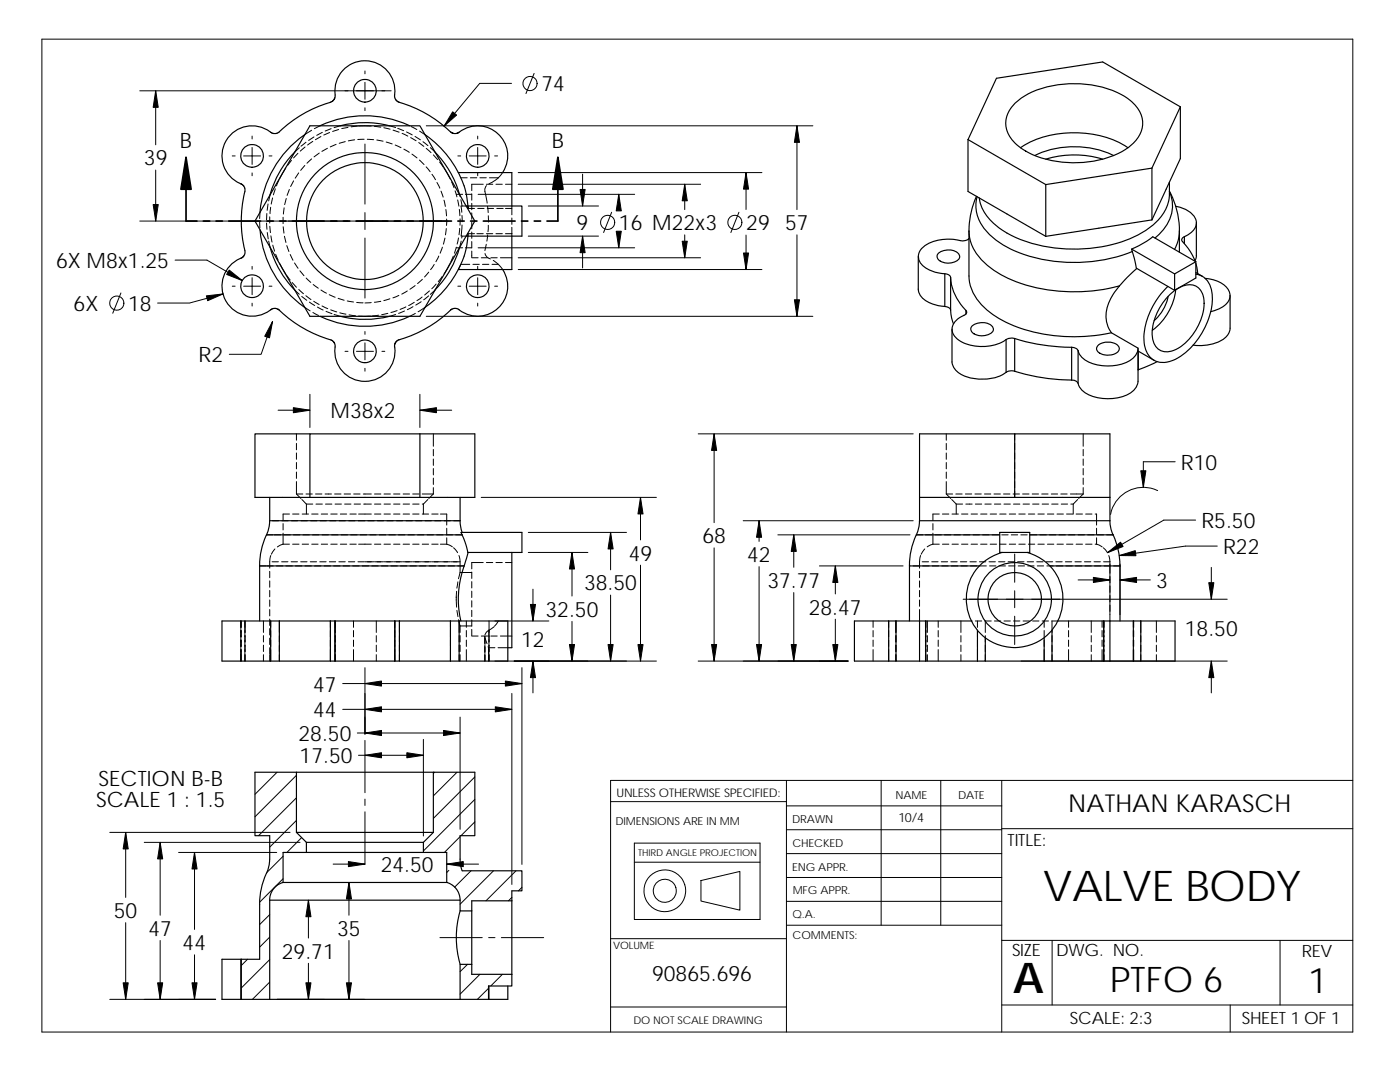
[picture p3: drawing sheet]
<svg xmlns="http://www.w3.org/2000/svg" width="279mm" height="216mm" viewBox="0 0 279 216" stroke-linecap="round" stroke-linejoin="round" font-family="sans-serif">
<g fill="none" stroke="#000" stroke-width=".2">
<path d="M8.4 7.8h261.6v198.1h-261.6zM27.9 18.1h50.2M31.1 18.1v10.8M72.8 14.2v.5M72.8 16.4v3.4M102.1 16.6h-6.4l-7.1 8.6M106.6 14.6l-1.6 4.1M31.1 33.9v10.2M46.4 31.1h.5M48.6 31.1h3.4M50.3 27.2v.5M50.3 29.4v3.4"/>
<path d="M50.3 34.5v.6M53.7 31.1h.6M53.9 38.9l-.3 1.2M54.4 39.5l-.3 1.2M54.9 37.7l-.4 1.2M55.7 35.9l-.5 1.2M57 33.5l-1.2 2.2M57.1 39.6l-.3 1.2M57.7 37.8l-.4 1.2M58.2 32l-.8 1M58.6 36.1l-.6 1.1M59.5 30.6l-.9 .9"/>
<path d="M59.6 34.5l-.7 1.1M59.7 29.5l-.9 .9M60.8 33l-.8 1M60.9 29.3l-1 .9M61.1 28.4l-1 .8M62.2 31.7l-.9 .9M62.2 26l-1.4 .9M62.4 28.2l-1 .7M62.7 27.3l-1.1 .7M63.7 30.5l-1 .8M63.9 25.1l-1.2 .6M64.1 27.2l-1.2 .7"/>
<path d="M64.3 26.4l-1.1 .6M65.3 29.6l-1.1 .6M65.8 26.4l-1.2 .5M66.1 25.7l-1.2 .4M67.1 28.8l-1.2 .5M67.6 25.8l-1.2 .4M67.9 25.1l-1.2 .4M68.9 28.3l-1.2 .3M69.4 25.4l-1.2 .3M70.8 27.9l-1.3 .2M71.3 25.2l-1.2 .1M71.6 25.1h2.5"/>
<path d="M72.7 27.8h-1.3M72.8 21.5v.6M72.8 28.7v12M73.3 27.8l1.3 .1M74.7 25.2l1.3 .2M75.2 27.9l1.3 .3M76.6 25.5l1.3 .3M77.1 28.3l1.2 .4M77.7 25.1l1.3 .4M78.4 26l1.3 .4M78.9 28.9l1.1 .6M79.4 25.6l1.2 .5"/>
<path d="M80.2 26.6l1.2 .6M80.6 29.8l1.1 .6M81.1 26.3l1.2 .6M82 27.5l1 .6M82.1 25.3l1.1 .5M82.2 30.8l1 .7M82.8 27.2l1.1 .7M83.6 28.4l1 .8M83.7 31.9l.9 .9M83.7 26.2l1.1 .7M84.4 28.3l1 .8M85 33.3l.9 1"/>
<path d="M85.1 29.6l.9 .9M85.1 25.1h77.1M85.9 29.5l.9 .9M86.2 34.8l.7 1.1M86.5 30.9l.8 1M87.2 36.4l.6 1.1M87.7 32.3l.8 1.1M88 38.1l.4 1.2M88.6 33.5l1.3 2.2M88.6 39.9l.3 1.3M90.1 36.3l.5 1.2M90.8 38.1l.4 1.2"/>
<path d="M91.1 38.8h1.2M91.3 39.9l.3 1.2M91.4 31.1h.5M91.7 38.9l.1 .3M92 39.9l.2 1.2M92 35.5h1.2M92.9 38.8h1.2M93.6 31.1h3.4M93.9 35.5h1.2M94.1 38.7v1.2M95.3 27.2v.5M95.3 29.4v3.4"/>
<path d="M95.3 34.5v.6M95.4 38.8h31.3M95.8 35.5h1.2M96.4 36.8h-2.3v1.2M97.1 36.8h1.2M97.1 37a1.6 1.6 0 0 0-.2 1.9l.3 1.6M97.7 35.5h1.8M98.7 31.1h.6M99 36.8h1.2M99.5 35.5l-1.9 1.2M100.3 34.5l-.8 1M100.9 36.8h1.3"/>
<path d="M103.4 36.8h36.4M103.4 34.4h48.7M116.3 34.8v6.3M123.5 38.8v3M136.7 36.8v5M148.9 34.4v7.4M159 25.1v16.7M24.1 58.5l-1.6 4M27.9 44.1h61.6M34.9 51.9h6.4l7 4.1M44.5 58.7l-6.7 1.8h-6.3M46.4 57.1h.5"/>
<path d="M48.6 57.1h3.4M50.3 53.1v.6M50.3 55.4v3.4M51.8 44.2l.1 1.3M51.9 42.4l-.1 1.2M53.2 44.5l.1 1.3M53.3 42.6l-.1 1.3M53.3 46.4l.2 1.3M53.5 40.7l-.2 1.3M53.6 48.1l.3 1.3M53.7 57.1h.6M53.8 43.3v1.2"/>
<path d="M53.8 45.1l.2 1.3M54 41.4l-.1 1.2M54.1 47.1l.2 1.2M54.4 48.9l.4 1.2M55 50.7l.5 1.2M55.8 52.5l1.2 2.2M56.5 43.3v1.3M56.5 45.3l.2 1.2M56.7 41.5l-.1 1.2M56.8 47.1l.3 1.3M57.2 54.9l.7 1M57.2 49l.5 1.2"/>
<path d="M57.9 50.8l.6 1.1M58.3 56.4l.9 .9M58.8 52.5l.7 1M58.8 57.9l.9 .8M59.6 57.8l1 .8M59.9 54l.8 1M60.2 59.1l1 .8M61 59l1.1 .8M61.1 55.5l.9 .8M62.5 56.8l1 .7M64.1 57.9l1.1 .6M65.7 58.8l1.2 .5"/>
<path d="M67.5 59.5l1.2 .4M72.8 42.4v3.4M72.8 47.5v12M77.8 59.6l-1.2 .4M79.6 58.9l-1.2 .5M81.3 58.1l-1.1 .6M82.8 57l-1 .7M84.2 59.3l-1 .7M84.3 55.7l-1 .9M85.6 59l-1 .8M85.6 54.3l-.9 1M85.7 58l-.9 .9"/>
<path d="M86.7 52.8l-.8 1M86.8 57.9l-.9 .8M87 56.7l-.8 .9M87.6 51.1l-.6 1.1M88.2 55.2l-.7 1M88.3 49.3l-.5 1.2M88.8 47.5l-.3 1.2M89 41.8l.1 1.3M89.1 45.6l-.2 1.3M89.1 43.7v1.3M89.9 52.5l-1.3 2.2M90.5 51.1l-.5 1.2"/>
<path d="M91.1 49.4h1.2M91.1 49.3l-.4 1.2M91.4 57.1h.5M91.5 47.5l-.3 1.2M91.7 41.8l.1 1.3M91.7 45.6l-.1 1.2M91.8 43.7v1.2M92 48.1l-.3 1.3M92.2 43v1.3M92.2 44.9l-.2 2.2h1M92.2 47.1l-.1 .4M93 41.1h-1l.2 1.3"/>
<path d="M93.4 41.1v.5v-.5M93.4 41.6h1.3M93.4 46.6h1.3M93.4 46.6v.5M93.6 57.1h3.4M93.7 52.7h-1.7l-.5 1M94.1 40.6v1.2M94.1 42.5v1.3M94.1 44.4v1.3M94.1 46.3v1.3M94.1 48.2v1.3l-1.2-.1M94.1 50.1v1.3"/>
<path d="M94.1 51.4h1.3M94.4 52.7h1.3M95.2 46.6h1.2M95.3 41.6h1.3M95.3 53.1v.6M95.3 55.4v3.4M95.4 49.4h31.3M96.1 51.4h1.2M96.3 52.7h1.3M96.8 50.6a1.41 1.41 0 0 0 1.1 1.1M97 48.7l-.2 1.3M97.1 46.6h1.2"/>
<path d="M97.2 41.6h1.3M97.3 41.2l.1 1.2M97.3 46.9l-.1 1.2M97.5 43.1v1.2M97.5 45l-.1 1.2M98 51.4h1.2M98.4 52l1.1 .7h-1.3M98.7 57.1h.6M99 46.6h1.2M99.1 41.6h1.3M99.5 52.8l.8 1M99.9 51.4h2.3"/>
<path d="M100.9 41.6h1.3v1.3M100.9 46.6h1.3M102.2 45.4v1.2M102.2 41.1v.5M102.2 43.5v1.3M102.2 46.6v.5M103.4 51.4h36.4M103.4 53.8h48.7M105.4 41.1h14M105.4 47.1h14M116.3 47.1v6.4M122.1 42.4l-1.6 4"/>
<path d="M123.5 46.9v2.5M136.7 46.9v4.5M147.5 42.4l-1.6 4M148.9 46.9v6.9M159 46.9v16.2M50.3 60.5v.6M54.4 64.1l-2.3 6.6h-6.3M60.8 61.4l1.1 .6M61.7 60.3l1.1 .7M61.8 78.7v6.6M62.4 62.4l1.2 .5M62.6 60.1l1.1 .7"/>
<path d="M63.4 61.3l1.1 .6M64.3 61l1.1 .6M65.1 62.1l1.2 .5M66 61.8l1.2 .4M66.7 62.7l1.2 .4M67.8 62.4l1.2 .3M68.9 70.1h.5M69.3 60l1.2 .3M69.7 62.8l1.2 .2M71.1 70.1h3.4M71.2 60.3l1.3 .1M72.8 66.1v.6"/>
<path d="M72.8 68.4v3.4M72.8 73.5v.6M74.1 63.1h-2.5M74.1 60.4l-1.3 .1M75.5 62.9l-1.2 .1M76 60.1l-1.3 .2M76.2 70.1h.6M77.4 62.5l-1.2 .3M79 62.7l-1.3 .4M79.2 62l-1.2 .4M80.7 62.1l-1.2 .4M81 61.2l-1.2 .5"/>
<path d="M82.4 61.2l-1.1 .6M82.7 60.3l-1.1 .7M82.9 62.5l-1.1 .6M83.8 78.7v6.6M84.1 60.2l-1.1 .7M84.8 61.4l-1.4 .8M85.1 63.1h77.1M95.3 60.5v.6M55.5 81.9h6.3M59.2 98.6h1.2M59.2 96.1v2.5M59.2 86.6v1.2"/>
<path d="M59.2 88.5v1.2M59.2 90.4v1.3M59.2 92.3v1.3M59.2 94.2v1.3M59.2 98.6l.8 .9M60.2 99.7l.9 .9M61.1 98.6h1.2M63 98.6h1.2M64.9 98.6h1.2M66.8 98.6h1.3M68.7 98.6h1.3M70.6 98.6h1.3"/>
<path d="M72.5 98.6h1.6M74.7 98.6h1.3M76.6 98.6h1.3M78.5 98.6h1.3M80.5 98.6h1.2M82.4 98.6h1.2M83.8 81.9h6.3M84.3 98.6h2.2M85.4 99.7l-.9 .9M86.5 98.6l-.9 .9M86.5 86.6v2.4M86.5 89.7v1.3"/>
<path d="M86.5 91.6v1.3M86.5 93.5v1.3M86.5 95.4v1.3M86.5 97.3v1.3M96 99.3h35M127.8 99.3v8.4M139.3 86.6h42.9M142.5 86.6v17.7M188.8 96.1v2.5M188.8 86.6v1.2M188.8 88.5v1.2M188.8 90.4v1.3"/>
<path d="M188.8 92.3v1.3M188.8 94.2v1.3M188.8 98.6l.9 .9M188.8 98.6h1.3M189.9 99.7l.9 .9M190.8 98.6h1.2M192.7 98.6h1.2M194.6 98.6h1.2M196.5 98.6h1.2M198.4 98.6h1.2M200.3 98.6h1.2M202.2 98.6h1.3"/>
<path d="M202.5 86.6v1.2M202.5 88.5v1.2M202.5 90.4v1.2M202.5 92.3v1.2M202.5 94.2v1.2M202.5 96.1v1.2M202.5 98v1.3M204.1 98.6h1.3M206 98.6h1.3M207.9 98.6h1.3M209.8 98.6h1.3M211.7 98.6h1.3"/>
<path d="M213.6 98.6h2.6M215.1 99.7l-.9 .9M216.2 98.6l-.9 .9M216.2 86.6v2.4M216.2 89.7v1.3M216.2 91.6v1.3M216.2 93.5v1.3M216.2 95.4v1.3M216.2 97.3v1.3M231 97.9a6.7 6.7 0 0 0-9.4 4.8M234.5 92.1h-6.3v5.1M51.8 112.9h1.3"/>
<path d="M53.2 106.7h1.3M53.3 112.9h1.2M53.8 114v1.3M53.8 115.9v1.3M53.8 117.8v1.3M53.8 119.7v1.3M54 110.8l-.1 .8-.1 1.8M54.3 112.1h1.3M54.4 103.9h1.2M54.8 106.7h1.2M54.9 109.5l-.8 1.1M55.2 112.9h1.2"/>
<path d="M56.2 112.1h1.3M56.3 103.9h1.2M56.5 108.6h1.3M56.5 106.4v2.2M56.5 104.5v1.2M56.5 108.6l-1.1 .5M56.7 106.7h1.2M57.1 112.9h1.2M57.8 102.6h-1.3v1.2M58.1 112.1h1.3M58.2 103.9h1.2M58.4 102.6h1.3"/>
<path d="M58.4 108.6h1.3M58.6 106.7h1.2M59 112.9h1.2M60 112.1h1.3M60.1 103.9h1.2M60.3 102.6h1.3M60.3 108.6h1.3M60.5 106.7h1.2M60.9 112.9h1.2M61.9 112.1h1.3M62 103.9h1.2M62.2 102.6h1.3"/>
<path d="M62.2 108.6h1.3M62.4 106.7h1.2M62.4 100.6h-1.2v2M62.8 112.9h1.3M63.1 100.6h1.2M63.8 112.1h1.3M63.9 103.9h1.3M64.1 102.6h1.3M64.1 108.6h1.3M64.3 106.7h1.3M64.7 112.9h1.3M65 100.6h1.2"/>
<path d="M65.7 112.1h1.3M65.8 103.9h1.3M66 102.6h1.3M66 108.6h1.3M66.2 106.7h1.3M66.6 112.9h1.3M66.9 100.6h1.2M67.6 112.1h1.3M67.7 103.9h1.3M67.9 102.6h1.3M67.9 108.6h1.3M68.1 106.7h1.3"/>
<path d="M68.5 112.9h1.3M68.8 100.6h1.2M69.5 112.1h1.3M69.6 103.9h1.3M69.8 102.6h1.3M69.8 108.6h1.3M70 106.7h1.3M70.4 112.9h1.3M70.7 100.6h1.2M71.4 112.1h1.3M71.5 103.9h1.3M71.6 102.6h2.5"/>
<path d="M71.6 108.6h2.5M71.9 106.7h1.3M72.3 112.9h1.3M72.6 100.6h1.5M72.8 112.1h1.3M73.3 112.1h1.3M73.4 103.9h1.3M73.8 106.7h1.3M74.2 112.9h1.3M74.7 102.6h1.3M74.7 108.6h1.3M74.7 100.6h1.3"/>
<path d="M74.7 112.1h1.3M75.2 112.1h1.3M75.3 103.9h1.3M75.7 106.7h1.3M76.1 112.9h1.3M76.6 102.6h1.3M76.6 108.6h1.3M76.6 100.6h1.3M76.6 112.1h1.3M77.2 112.1h1.2M77.2 103.9h1.3M77.6 106.7h1.3"/>
<path d="M78 112.9h1.3M78.5 102.6h1.3M78.5 108.6h1.3M78.5 100.6h1.3M78.5 112.1h1.3M79.1 112.1h1.2M79.1 103.9h1.3M79.5 106.7h1.3M79.9 112.9h1.3M80.5 102.6h1.2M80.5 108.6h1.2M80.5 100.6h1.2"/>
<path d="M80.5 112.1h1.2M81 112.1h1.2M81 103.9h1.3M81.4 106.7h1.3M81.8 112.9h1.3M82.4 102.6h1.2M82.4 108.6h1.2M82.4 100.6h1.2M82.4 112.1h1.2M82.9 112.1h1.2M82.9 103.9h1.3M83.3 106.7h1.3"/>
<path d="M83.7 112.9h1.3M84.3 102.6h1.2M84.3 108.6h1.2M84.3 100.6h.2M84.3 112.1h1.2M84.5 100.6v2M84.8 112.1h1.2M84.8 103.9h1.3M85.2 106.7h1.3M85.6 112.9h1.3M86.2 102.6h1.2M86.2 108.6h1.2"/>
<path d="M86.2 112.1h1.2M86.7 112.1h1.2M86.7 103.9h1.3M87.1 106.7h1.3M87.5 112.9h1.3M87.9 102.6h1.3v2.2M87.9 108.6h1.3M88.1 112.1h1.2M88.6 112.1h1.3M88.6 103.9h1.3M89 106.7h1.3M89.2 105.4v1.3"/>
<path d="M89.2 107.3v1.3M89.2 108.6l1.1 .5M89.5 112.9h1.2M90 112.1h1.2M90.5 112.1h1.3M90.5 109.3l.8 1M90.6 103.9h1.2M91 106.7h1.2M91.1 119.1v.7M91.1 119.9v1.3M91.1 118v1.3M91.4 112.9h1.2"/>
<path d="M91.4 116.1l-.2 1.2M91.6 110.8l.2 1.3v2.2M91.8 114.2h2.3M91.8 114.3l-.3 1.2M94.1 114.2v1.2M94.1 116.1v1.2M94.1 118v1.2M94.1 119.9v1.2M96.4 112.2h-2.3v1.3M97.1 112.2h1.2M99 112.2h1.2M100.9 112.2h1.3"/>
<path d="M105.4 110.2h11.9M105.4 106.2h19.6M106.4 117.6v6.3M114.2 110.2v8.7M121.9 106.2v7.5M121.9 118.7v13.2M127.8 112.8v19.1M142.5 109.3v22.6M148.3 103.9h33.9M151.5 113.1v18.8M151.5 103.9v4.1M155.2 106.7h26.4"/>
<path d="M158.4 106.7v6.5M158.4 118.2v13.7M163.5 112.9h16.7M166.7 112.9v5.6M181.5 112.9h.1M182.2 112.9h1.3M182.9 106.7h1.2M183.5 114v1.3M183.5 115.9v1.3M183.5 117.8v1.3M183.5 119.7v1.3M183.7 110.8l-.1 .8-.1 1.8"/>
<path d="M184 112.1h1.3M184.1 112.9h1.3M184.6 109.5l-.8 1.1M184.7 106.7h1.2M185.9 112.1h1.3M186.1 112.9h1.2M186.2 108.6h1.3M186.2 106.4v2.2M186.2 104.5v1.2M186.2 108.6l-1.2 .5M186.6 106.7h1.3M187.5 102.6h-1.3v1.2"/>
<path d="M187.9 112.1h1.2M188 112.9h1.2M188.1 108.6h1.3M188.1 102.6h1.3M188.5 106.7h1.3M189.8 112.1h1.2M189.9 112.9h1.2M190 108.6h1.3M190 102.6h1.3M190.4 106.7h1.3M190.8 100.6v2M190.8 100.6h1.3"/>
<path d="M191.7 112.1h1.2M191.8 112.9h1.2M191.9 108.6h1.3M191.9 102.6h1.3M192.2 119.6h52.7M192.3 106.7h1.3M193.6 112.1h1.2M193.7 112.9h1.2M193.8 108.6h1.3M193.8 102.6h1.3M194 100.6h-1.3M194.2 106.7h1.3"/>
<path d="M194.6 100.6h1.3M195.5 112.1h1.2M195.6 112.9h1.2M195.7 108.6h1.3M195.7 102.6h1.3M196.1 106.7h1.3M196.6 100.6h1.2M197.4 112.1h1.2M197.5 112.9h1.3M197.6 108.6h1.3M197.6 102.6h1.3M198 106.7h1.3"/>
<path d="M198.5 100.6h1.2M199.3 112.1h1.3M199.4 112.9h1.3M199.5 108.6h1.3M199.5 102.6h1.3M199.9 106.7h1.3M200.4 100.6h1.2M201.2 112.1h1.3M201.3 112.9h1.3M201.4 108.6h1.3M201.4 102.6h1.3M201.8 106.7h1.3"/>
<path d="M202.3 100.6h1.2M202.5 110.6v5.6M202.5 117.9v3.4M203.1 112.1h1.3M203.2 112.9h1.3M203.3 108.6h1.3M203.3 102.6h1.3M203.7 106.7h1.3M204.2 100.6h1.2M205 112.1h1.3M205.1 112.9h1.3M205.2 108.6h1.3"/>
<path d="M205.2 102.6h1.3M205.6 106.7h1.3M206.1 100.6h1.2M206.9 112.1h1.3M207 112.9h1.3M207.1 108.6h1.3M207.1 102.6h1.3M207.5 106.7h1.3M208 100.6h1.3M208.8 112.1h1.3M208.9 112.9h1.3M209 108.6h1.3"/>
<path d="M209 102.6h1.3M209.4 106.7h1.3M209.9 100.6h1.3M210.7 112.1h1.3M210.8 112.9h1.3M210.9 108.6h1.3M210.9 102.6h1.3M211.3 106.7h1.3M211.8 100.6h1.3M212.6 112.1h1.3M212.7 112.9h1.3M212.9 108.6h1.2"/>
<path d="M212.9 102.6h1.2M213.3 106.7h1.2M213.7 100.6h.5M214.2 100.6v2M214.5 112.1h1.3M214.6 112.9h1.3M214.8 108.6h1.2M214.8 102.6h1.2M215.2 106.7h1.2M215.2 115.7h6.3M216.4 112.1h1.3M216.5 112.9h1.3"/>
<path d="M216.7 108.6h1.2M216.7 102.6h1.2M217.1 106.7h1.2M218.3 112.1h1.3M218.4 112.9h1.3M218.6 108.6h.2M218.6 102.6h.2v2.2M218.8 108.6l1.2 .5M218.8 105.4v1.3M218.8 107.3v1.3M219 106.7h1.2M220.2 112.1h1.3"/>
<path d="M220.3 112.9h1.3M220.9 106.7h1.2M221.3 110.8l.2 1.3M221.5 112.5v11.4M221.5 112.1v2.3M222.3 112.9h1.2M223.5 115.7h6.1M223.5 112.5v10.1M238.6 103.8h-6.3l-11.3 6.5-.8-1M241.7 113.2v6.4M242.9 109h-6.3l-13.2 1.8M48 125.8l.1 4.2"/>
<path d="M48.1 129.6v2.3v-1.3M48.1 125.2v-1.3v2.3M48.2 129.6v2.3M48.2 123.9v1.3M48.2 125.8v1.3M48.2 127.7v1.3M48.9 125.2v-1.3v2.3M48.9 129.6v2.3v-1.3M48.9 125.8v4.2M52.6 123.9v2.3M52.6 126.8v1.3M52.6 128.7v1.3"/>
<path d="M52.6 130.6v1.3M53.8 130.6v1.3M53.8 121.6v1.3M53.8 123.5v1.3M53.8 125.4v1.3M53.8 127.3v1.3M53.8 129.2v1.3M54 129.6v2.3M54 123.9v1.3M54 125.8v1.3M54 127.7v1.3M55.8 123.9v2.3"/>
<path d="M55.8 126.8v1.3M55.8 128.7v1.3M55.8 130.6v1.3M65.9 129.6v2.3M65.9 123.9v1.3M65.9 125.8v1.3M65.9 127.7v1.3M66.9 129.6v2.3v-1.3M66.9 125.2v-1.3v2.3M66.9 125.8v4.2M68.4 136.4h35.8M70.5 129.6v2.3"/>
<path d="M70.5 123.9v1.3M70.5 125.8v1.3M70.5 127.7v1.3M72.8 133.2v13.3M75.1 123.9v2.3M75.1 126.8v1.3M75.1 128.7v1.3M75.1 130.6v1.3M78.8 125.2v-1.3v2.3M78.8 129.6v2.3v-1.3M78.8 125.8v4.2M79.7 123.9v2.3"/>
<path d="M79.7 126.8v1.3M79.7 128.7v1.3M79.7 130.6v1.3M89.9 129.6v2.3M89.9 123.9v1.3M89.9 125.8v1.3M89.9 127.7v1.3M91.2 121.8l.2 1.2M91.5 123.7l.3 1.2M91.6 123.9v2.3M91.6 126.8v1.3M91.6 128.7v1.3"/>
<path d="M91.6 130.6v1.3M91.8 124.9h2.3M91.8 128.7v1.3M91.8 130.6v1.3M91.8 124.9v1.3M91.8 126.8v1.3M93.1 129.6v2.3M93.1 123.9v1.3M93.1 125.8v1.3M93.1 127.7v1.3M94.1 121.8v1.2M94.1 123.7v1.2"/>
<path d="M94.1 125.6v1.3M94.1 126.9h1.3M96.1 126.9h1.2M96.8 130.6v1.3M96.8 128.9v1.3M96.8 127v1.3M96.8 127.3l.4 1.1M96.8 130.6v1.3zM96.8 127.3v1.2zM96.8 128.7v1.7M97.4 129l.1 .2M97.5 129.2v1.3"/>
<path d="M97.5 130.6v1.3M97.5 129.2h1.3M97.6 125.8l-.5 .3-.3 .6M97.6 129.6v2.3v-1.3M97.6 125.8v4.2M97.6 125.8v2.3M97.6 123.9v2.3M98 126.9h1.2M98.6 125l-1 .8M98.8 123.9h10.7M98.8 131.9h32.2M99.4 129.2h1.9"/>
<path d="M99.5 123.9l-.8 1M99.9 126.9h2.3M102.2 138.4v38.1M104.2 133.2v39.3M106.4 131.9v6.4M114.2 124v7.9M139.3 131.9h29.9M166.7 123.5v8.4M174.2 129.6v2.3M174.2 123.9v1.3M174.2 125.8v1.3M174.2 127.7v1.3"/>
<path d="M177.4 129.6v2.3M177.4 123.9v1.3M177.4 125.8v1.3M177.4 127.7v1.3M178.8 123.9v2.3M178.8 126.8v1.3M178.8 128.7v1.3M178.8 130.6v1.3M183.5 121.6v2.3M184.7 125.2v-1.3v2.3M184.7 129.6v2.3v-1.3M184.7 125.8v4.2"/>
<path d="M184.8 129.6v2.3v-1.3M184.8 125.2v-1.3v2.3M184.8 125.8v4.2M185.1 123.9v2.3M185.1 126.8v1.3M185.1 128.7v1.3M185.1 130.6v1.3M187.2 129.6v2.3M187.2 123.9v1.3M187.2 125.8v1.3M187.2 127.7v1.3M191.8 123.9v2.3"/>
<path d="M191.8 126.8v1.3M191.8 128.7v1.3M191.8 130.6v1.3M193.9 123.9h.1M194.6 123.9h1.3M195.1 129.6v2.3M195.1 123.9v1.3M195.1 125.8v1.3M195.1 127.7v1.3M196.6 123.9h1.2M196.6 123.9v2.3M196.6 126.8v1.3"/>
<path d="M196.6 128.7v1.3M196.6 130.6v1.3M198.5 123.9h1.2M200.4 123.9h1.2M202.3 123.9h1.2M202.5 123v5.6M203.8 131.9h41.1M204.2 123.9h1.2M206.1 123.9h1.2M208 123.9h1.3M208.4 129.6v2.3M208.4 123.9v1.3"/>
<path d="M208.4 125.8v1.3M208.4 127.7v1.3M209.9 123.9h1.3M210 123.9v2.3M210 126.8v1.3M210 128.7v1.3M210 130.6v1.3M213.3 129.6v2.3M213.3 123.9v1.3M213.3 125.8v1.3M213.3 127.7v1.3M217.8 123.9v2.3"/>
<path d="M217.8 126.8v1.3M217.8 128.7v1.3M217.8 130.6v1.3M219.9 129.6v2.3M219.9 123.9v1.3M219.9 125.8v1.3M219.9 127.7v1.3M220.2 125.2v-1.3v2.3M220.2 129.6v2.3v-1.3M220.2 125.8v4.2M220.3 129.6v2.3v-1.3M220.3 125.2v-1.3v2.3"/>
<path d="M220.3 125.8v4.2M226.2 129.6v2.3M226.2 123.9v1.3M226.2 125.8v1.3M226.2 127.7v1.3M226.3 129.6v2.3M226.3 125.8v1.3M226.3 127.7v1.3M226.3 123.9v1.3M227.7 123.9v2.3M227.7 126.8v1.3M227.7 128.7v1.3"/>
<path d="M227.7 130.6v1.3M230.8 123.9v2.3M230.8 126.8v1.3M230.8 128.7v1.3M230.8 130.6v1.3M241.7 131.9v6.4M55.3 154.1l-4.4 4.4M59.2 154.7l-8.3 8.3M59.2 159.2l-7.6 7.6M68.4 141.5h33.8M71.3 146.3h20.5M71.5 150.7h13"/>
<path d="M72.8 147.7v10.5M72.8 159.4v1.3M84.5 147.5v19.3M86.7 154.1l-.2 .2M91.2 154.1l-4.7 4.7M91.8 143.1v22.4M94.8 155l-8.3 8.3M94.8 159.5l-10.3 10.3M121.9 160h35.1M157 155.7v50.2M175.9 155.7v28.9M187.7 155.7v28.9"/>
<path d="M199.9 155.7v50.2M270 155.7h-148.1v50.2M21.9 166.1h36M25.1 166.1v13M28.8 168.1h31.1M32 168.1v14.5M35.6 170.1h19.6M38.8 170.1v15.4M56.5 170.9l-3.2 3.2M56.5 175.3l-4.7 4.7M59.2 163.7l-5.4 5.3M60.2 167.1l-2.9 3"/>
<path d="M61.6 179.6v7.6M69.6 176.1v6.5M72.8 162v10.4h-6.3M89.2 172.4h6.3M89.6 173.7l-.4 .4M91.8 166.9l-3.1 3.2M94 173.8l-3.3 3.2M94.8 164l-2.8 2.8M98.5 173.8l-6.7 6.6M102.2 179.1l-.7 .6M103 173.8l-6 5.9M104.2 177.1l-.7 .7"/>
<path d="M126.6 168.2h25.1v15.3h-25.1zM126.6 172h25.1M139.9 175.7l7.8-1.8v7.7l-7.8-1.8zM157 175.1h42.9M157 179.9h42.9M157 170.3h42.9M157 165.6h42.9M157 160.8h42.9M199.9 165.4h70.1M21.9 199.4h21.1M25.1 184.1v15.3M32 187.7v11.7"/>
<path d="M38.8 190.5v8.9M49.4 191.4l-1.2 1.3M53.8 182.5l-2 2M53.8 187l-2 2M53.8 191.5l-5.6 5.6M53.8 196l-3.4 3.4M55.3 199.4h17.5M61.6 192.2v7.2M69.6 187.7v11.7M87.8 187.1h8.4M93.3 192.4l-1.5 1.5M95.8 194.4l-4 4"/>
<path d="M97.5 197.2l-2.2 2.2M97.5 187.1h1.3M100.1 187.1h8.4M100.3 194.4l-2.4 2.3M121.9 187.3h35.1M157 184.6h42.9M199.9 187.6h70.1M210 187.6v12.9M255.5 187.6v12.9M121.9 200.9h35.1M199.9 200.5h70.1M245.5 200.5v5.4"/>
<circle cx="105.8" cy="16.7" r="1.41"/>
<circle cx="121.3" cy="44.4" r="1.41"/>
<circle cx="146.6" cy="44.4" r="1.41"/>
<circle cx="23.3" cy="60.5" r="1.41"/>
<circle cx="132.7" cy="177.8" r="4.2"/>
<circle cx="132.7" cy="177.8" r="2.3"/>
</g>
<g fill="none" stroke="#000" stroke-width=".23">
<path d="M78.7 18.9l.3 1 .7 .5M78.8 19a6 6 0 0 0-6.2-6.8 6 6 0 0 0-5.7 7.1l-.3 .7-.7 .4M48.9 38.2a27.3 27.3 0 0 0 0 12.3l-.2 .6-.5 .4a6 6 0 0 0-3 8.7 6 6 0 0 0 9.2 1.4h.7l.7 .3M58.8 30.4a19.6 19.6 0 0 0-4.9 8.4M60.8 26.9a21 21 0 0 0-8.9 15.4M61.8 25.1h22l11 19-11 19h-22l-10.9-19zM63.9 25.1a20.9 20.9 0 0 1 17.9 0M65.9 20.4a27.6 27.6 0 0 0-10.4 6.1l-.4 .1-.9-.1a6 6 0 0 0-9.1 1.7 6 6 0 0 0 3.3 8.7l.4 .5 .1 .8M67.9 25.1a19.3 19.3 0 0 1 9.8 0M79.7 20.4a27.9 27.9 0 0 1 10.4 6l.5 .2 .9-.1a6 6 0 0 1 7.8 .1 6 6 0 0 1 1 7.8M84.8 26.9a19.6 19.6 0 0 1 8.6 14.2M86.8 30.4a19.6 19.6 0 0 1 4.9 8.5"/>
<path d="M91.5 34.4h10.7v6.7M193.2 27.9l15.5 8.9M193.2 27.9v10.3l15.5 9M194.9 39.2a16.9 16.9 0 0 0-1.5 6.9M195 39.2a7.5 7.5 0 0 0 2.7 7.8 23.4 23.4 0 0 0 13.6 5.2 31.7 31.7 0 0 0 14.7-2M202.8 20.4a17.5 17.5 0 0 1 12.4-3.7 17.6 17.6 0 0 1 10.4 3.4 5.3 5.3 0 0 1 1.3 7.6 14.4 14.4 0 0 1-9.8 4.6 19.6 19.6 0 0 1-13.6-3 5.4 5.4 0 0 1-2-7.4zM203.7 29.5a20.7 20.7 0 0 1 17.5-1.9 13.7 13.7 0 0 1 3.9 1.9M206.5 31a18.5 18.5 0 0 1 15.8 0M208.7 36.8v10.4M208.7 31.8a19.2 19.2 0 0 1 11.3 0M229.9 33.5l-21.2 3.3M229.9 33.5v10.4"/>
<path d="M233.4 38.1a16.8 16.8 0 0 1 2 8M233.4 36.4a9 9 0 0 1-2.2 7.4 20.3 20.3 0 0 1-11.6 5.5 28.8 28.8 0 0 1-19.4-3.3 9.6 9.6 0 0 1-4.8-6.5M233.4 38.2a7.3 7.3 0 0 1-1.8 8.3l-1.1 1M235.6 21.3l-5.7 12.2M235.6 21.3l-15.5-8.9-21.2 3.2-5.7 12.3M235.6 21.3v10.3l-5.7 12.3M51.9 45.9a20.9 20.9 0 0 0 8.9 15.4M53.9 49.4a19.3 19.3 0 0 0 4.9 8.4M91.7 49.4a19.9 19.9 0 0 1-4.9 8.5M93 41.1h11.2v6h-11.2M93.4 47.1a19.5 19.5 0 0 1-8.6 14.3M100.3 53.8a6 6 0 0 1-1.1 7.7 6 6 0 0 1-7.8 .1l-.8-.1-.6 .3a25.2 25.2 0 0 1-10.3 6"/>
<path d="M102.2 47.1v6.7h-10.7M183.3 51.2v6.5a3.4 3.4 0 0 0 2.5 2.8l1.4 .5 1.4 .2M187.1 50.7a3.2 3.2 0 0 1 4-.3l.4 .6a1.31 1.31 0 0 1-1.3 1.4 2.37 2.37 0 0 1-3.2-1.2zM188.6 54.6a1.06 1.06 0 0 1 1.1 .8M188.6 54.6v6.6M189.7 55.4a10.2 10.2 0 0 0 3.1 6.5M189.7 55.4v6.5l.2 1.5 .4 1.2M193.4 46.1v9a10 10 0 0 0 5.1 7.9 31 31 0 0 0 19.8 4l3.5-.6M193.4 46.1a9.6 9.6 0 0 0 4.7 7.7 30.5 30.5 0 0 0 20.5 4.2l4.8-1M193.4 47.6a2.24 2.24 0 0 1-2.4 .3 8.8 8.8 0 0 0-6.8 1.4 2.37 2.37 0 0 0 .3 4 7.8 7.8 0 0 0 4.1 1.3M223.4 57a8.4 8.4 0 0 0-2.4 7.8l.8 1.6M225.8 49.7l8.6 5"/>
<path d="M226 50.2l.8 3.3 7.6 4.4M226 50.2l-.2-.5a17.2 17.2 0 0 0 4.3-2.5l8.6 5M226.9 53.6l-1.9 1.7-1.6 1.7M229.9 43.9l-21.2 3.3M233.1 59.1a8.7 8.7 0 0 1-2.8 4.9M233.4 58.9a5.3 5.3 0 0 1 5-1.9 3.9 3.9 0 0 1 1.9 4.1 11.2 11.2 0 0 1-6 8.8 2.91 2.91 0 0 1-4.3-2.6 11 11 0 0 1 3.4-8.4zM234.4 54.7v3.2M234.6 57.8a11.7 11.7 0 0 1-4.6 8.1M234.7 41.2a5.3 5.3 0 0 1 4 2.6 2.98 2.98 0 0 1-2.3 3.4M235.4 46.1v4.2M235.4 46.1l-.3 1.9-.7 1.8M236.4 47.2l-.2 .1a.54 .54 0 0 0-.2 .9l1.6 2.1 .9 1.8"/>
<path d="M236.4 47.2v1.4M238.7 54.4l1.3 .7M238.7 52.6l.3 2M238.7 54.7a3.8 3.8 0 0 1 3.2 4 14.5 14.5 0 0 1-7.9 13.2 3.8 3.8 0 0 1-5.7-3.4 14.7 14.7 0 0 1 4.8-11.3M238.7 52.2l-4.3 2.5M238.7 52.2v3.3l-4.3 2.4M238.8 44.5v6.7l-.3 .8M240.5 55.5a6 6 0 0 1 4.7 2.3 2.35 2.35 0 0 1-1.1 3.4l-1 .5-1.5 .5M245.5 58.9v6.6a3.5 3.5 0 0 1-2.9 2.9 9.6 9.6 0 0 1-4.5 .5M55.8 61.9a24.9 24.9 0 0 0 10.1 5.9M63.9 63.1a21.1 21.1 0 0 0 17.9 0M65.9 67.8l.8 .6 .2 .8"/>
<path d="M67.9 63.1a19.9 19.9 0 0 0 9.8 0M79.7 67.8l-.7 .4-.3 .7a6 6 0 0 1-5.7 7.2 6 6 0 0 1-6.1-6.8M188.6 61.2a1.1 1.1 0 0 1 1.1 .7M190 65.7v6.5a3.9 3.9 0 0 0 3.4 3.1 9 9 0 0 0 7.4-1M192.8 61.9a.59 .59 0 0 1-.4 1 3.5 3.5 0 0 0-2.4 2.7 3.6 3.6 0 0 0 3 3.1 9 9 0 0 0 7.8-.9M192.8 61.9v.8M193.9 65.2a3.2 3.2 0 0 1 3.9-.3l.4 .6a1.31 1.31 0 0 1-1.3 1.4 2.36 2.36 0 0 1-3.2-1.2zM200.8 67.8v6.5M202.5 67.5a38.7 38.7 0 0 0 11.4 1.8M202.5 67.5h-.9l-.8 .3M202.5 67.5v6.6M202.5 74.1a39.5 39.5 0 0 0 11.4 1.7"/>
<path d="M202.5 74.1l-.9-.1-.8 .3M213.9 69.3l.8 .2 .5 .5M213.9 69.3v6.5M213.9 75.8l.8 .2 .5 .5M219.2 68.8a3.2 3.2 0 0 1 4 .2 1.05 1.05 0 0 1-.8 1.6 3.1 3.1 0 0 1-3.5-.7l-.1-.5zM221.8 66.4l5.3 3.1a3.4 3.4 0 0 1-2.7 3 9.6 9.6 0 0 1-7.9-.7l-.7-.7-.6-1.1M227.1 69.6v6.5a3.3 3.3 0 0 1-2.6 2.9 9.6 9.6 0 0 1-8-.7l-.7-.6-.6-1.2v-6.5M227.1 70l3.2 1.9M227.2 70.1v3.7M227.2 73.8h-.1M230.9 72.2l-3.7 1.6M53.8 99.3v4.6"/>
<path d="M83.8 86.6h-22v12.7M83.8 86.6v12.7M83.8 86.6h11v12.7h-43.9v-12.7h10.9M91.8 99.3v4.6M183.5 99.3h38M202.5 86.6h-19v17.3M202.5 99.3v-12.7h19v17.3M51.8 112.9h40.8M51.8 112.9v11M53.2 106.7a14.1 14.1 0 0 0-1.4 6.2M53.2 106.7h39M53.8 103.9h38"/>
<path d="M53.8 103.9a6.9 6.9 0 0 1-.6 2.8M91.8 103.9l.2 1.4 .2 .9M92 106.2h12.2v4h-10.8l-.6-2zM92.6 112.9a19.5 19.5 0 0 0-.6 11M93.4 110.2l-.8 2.7M102.2 110.2v19h-.9M181.5 112.9h14M181.5 112.9v11M182.9 106.7a14.1 14.1 0 0 0-1.4 6.2M182.9 106.7h16.6M183.5 103.9a6.9 6.9 0 0 1-.6 2.8M183.5 103.9h38"/>
<path d="M199.5 106.2h6v4h-6zM200 110.2a9.7 9.7 0 0 0-5.4 14.9 9.7 9.7 0 0 0 15.8 0 9.7 9.7 0 0 0-5.4-14.9M205.5 106.7h16.6M209.5 112.9h14M221.5 103.9a6.5 6.5 0 0 0 .6 2.8M222.1 106.7a15.2 15.2 0 0 1 1.4 6.2M223.5 112.9v11M54 123.9h-9.7v8h9.7M54 123.9v8M54 131.9h1.8M54 123.9h1.8M55.8 123.9v8h10.1"/>
<path d="M55.8 123.9h10.1M65.9 123.9v8M65.9 123.9h.9M65.9 131.9h.9M66.8 131.9h12M66.8 123.9h12M66.8 123.9v8M78.8 123.9h.9M78.8 123.9v8M79.7 123.9v8h-.9M79.7 131.9h10.2M79.7 123.9h10.2"/>
<path d="M89.9 123.9v8M89.9 131.9h1.7M89.9 123.9h1.7M91.6 123.9h9.7v8h-9.7zM177.4 123.9h-6.9v8h6.9M177.4 123.9h1.4M177.4 123.9v8M177.4 131.9h1.4M178.8 123.9v8h4.7M178.8 123.9h4.7M183.5 123.9v8M183.5 131.9h11.6"/>
<path d="M183.5 123.9h10.4M195.1 125.8v6.1M196.6 127.3v4.6h-1.5M196.6 131.9h11.8M208.4 127.3v4.6M208.4 131.9h1.6M210 125.8v6.1h11.5M211.2 123.9h10.3M221.5 123.9v8M221.5 131.9h4.7M221.5 123.9h4.7M226.2 123.9h1.5"/>
<path d="M226.2 123.9v8M227.7 123.9v8h-1.5M227.7 123.9h6.8v8h-6.8M59.2 154.1h27.3M59.2 154.1h-8.3v12.7h2.9v4.6a10.3 10.3 0 0 1-1.2 4.4l-.6 2.3-.2 1.5v11.8h-3.6M59.2 154.1v12M86.5 154.1v12l-2 2M86.5 154.1h8.3v12.7h-3v4.7l.3 1.8 .1 .5h12v4h-2v1.9M53.8 179.6h38M53.8 179.6v19.8M56.5 176.1h32.7M56.5 176.1l-1.3 .6-.8 .9a3.5 3.5 0 0 0-.6 2"/>
<path d="M59.2 166.1h27.3M59.2 166.1l2 2M61.2 170.1h23.3M61.2 168.1h23.3M61.2 168.1v2M61.2 170.1h-4.7v6M84.5 168.1v2M84.5 170.1h4.7v6l1.1 .5 .8 .8a3.5 3.5 0 0 1 .7 2.2M91.8 179.6v2.2h2.3M102.2 179.7v14.7M102.2 179.7h-8.1v2.1M48.1 199.4h5.7"/>
<path d="M48.1 191.4h-3.8v8h3.8M48.2 191.4v8M48.2 191.4l-.1 8M53.8 199.4h38M91.8 181.8a19.2 19.2 0 0 0 0 10.6v7M91.8 199.4h5.8M91.8 192.4h2.3M94.1 181.8v10.6M94.1 192.4v2h8.1M97.6 196.7v2.7M101.3 196.7v2.7h-3.7M102.2 194.4v2.3h-4.7v2.7"/>
<circle cx="72.8" cy="18.1" r="2.27"/>
<circle cx="50.3" cy="31.1" r="2.27"/>
<circle cx="95.3" cy="31.1" r="2.27"/>
<circle cx="50.3" cy="57.1" r="2.27"/>
<circle cx="72.8" cy="44.1" r="11.7"/>
<circle cx="72.8" cy="44.1" r="13.7"/>
<circle cx="95.3" cy="57.1" r="2.27"/>
<circle cx="72.8" cy="70.1" r="2.26"/>
<circle cx="202.5" cy="119.6" r="5.3"/>
<circle cx="202.5" cy="119.6" r="7.3"/>
</g>
<g fill="#000" stroke="#000" stroke-width=".2">
<path d="M31.1 18.1l.5 3.3h-1z" fill-rule="evenodd"/>
<path d="M90.3 22.3l.8 .7-2.5 2.2z" fill-rule="evenodd"/>
<path d="M123.5 38.8l.5 3.3h-1z" fill-rule="evenodd"/>
<path d="M136.7 36.8l.5 3.3h-1.1z" fill-rule="evenodd"/>
<path d="M148.9 34.4l.5 3.3h-1z" fill-rule="evenodd"/>
<path d="M159 25.1l.6 3.3h-1.1z" fill-rule="evenodd"/>
<path d="M30.6 40.8h1l-.5 3.3z" fill-rule="evenodd"/>
<path d="M41.2 59l3.3-.3-3.1 1.3z" fill-rule="evenodd"/>
<path d="M45.7 53.9l2.6 2.1-3.1-1.2z" fill-rule="evenodd"/>
<path d="M115.8 37.8h1l-.5 3.3z" fill-rule="evenodd"/>
<path d="M116.3 47.1l.5 3.3h-1z" fill-rule="evenodd"/>
<path d="M123 46.1h1l-.5 3.3z" fill-rule="evenodd"/>
<path d="M136.1 48.1h1.1l-.5 3.3z" fill-rule="evenodd"/>
<path d="M148.4 50.5h1l-.5 3.3z" fill-rule="evenodd"/>
<path d="M54.4 64.1l-.6 3.3-1-.3z" fill-rule="evenodd"/>
<path d="M158.5 59.8h1.1l-.6 3.3z" fill-rule="evenodd"/>
<path d="M58.5 81.3l3.3 .6-3.3 .5z" fill-rule="evenodd"/>
<path d="M83.8 81.9l3.3-.6v1.1z" fill-rule="evenodd"/>
<path d="M127.8 99.3l.5 3.3h-1z" fill-rule="evenodd"/>
<path d="M142.5 86.6l.5 3.3h-1z" fill-rule="evenodd"/>
<path d="M227.7 93.9h1l-.5 3.3z" fill-rule="evenodd"/>
<path d="M114.2 110.2l.5 3.3h-1.1z" fill-rule="evenodd"/>
<path d="M121.9 106.2l.5 3.3h-1.1z" fill-rule="evenodd"/>
<path d="M151.5 103.9l.5 3.3h-1z" fill-rule="evenodd"/>
<path d="M158.4 106.7l.5 3.3h-1z" fill-rule="evenodd"/>
<path d="M166.7 112.9l.5 3.3h-1z" fill-rule="evenodd"/>
<path d="M221 110.3l2.6-2.1 .5 .9z" fill-rule="evenodd"/>
<path d="M218.2 115.2l3.3 .5-3.3 .5z" fill-rule="evenodd"/>
<path d="M223.4 110.8l3.2-.9 .1 1z" fill-rule="evenodd"/>
<path d="M223.5 115.7l3.3-.5v1z" fill-rule="evenodd"/>
<path d="M241.2 116.3h1.1l-.6 3.3z" fill-rule="evenodd"/>
<path d="M72.8 136.4l3.3-.5v1z" fill-rule="evenodd"/>
<path d="M100.9 135.9l3.3 .5-3.3 .5z" fill-rule="evenodd"/>
<path d="M106.4 131.9l.5 3.3h-1z" fill-rule="evenodd"/>
<path d="M105.9 120.6h1l-.5 3.3z" fill-rule="evenodd"/>
<path d="M113.6 128.6h1.1l-.5 3.3z" fill-rule="evenodd"/>
<path d="M121.3 128.6h1.1l-.5 3.3z" fill-rule="evenodd"/>
<path d="M127.3 128.6h1l-.5 3.3z" fill-rule="evenodd"/>
<path d="M142 128.6h1l-.5 3.3z" fill-rule="evenodd"/>
<path d="M151 128.6h1l-.5 3.3z" fill-rule="evenodd"/>
<path d="M157.9 128.6h1l-.5 3.3z" fill-rule="evenodd"/>
<path d="M166.2 128.6h1l-.5 3.3z" fill-rule="evenodd"/>
<path d="M241.7 131.9l.6 3.3h-1.1z" fill-rule="evenodd"/>
<path d="M72.8 150.7l3.3-.5v1z" fill-rule="evenodd"/>
<path d="M72.8 146.3l3.3-.5v1z" fill-rule="evenodd"/>
<path d="M72.8 141.5l3.3-.5v1z" fill-rule="evenodd"/>
<path d="M81.2 150.2l3.3 .5-3.3 .5z" fill-rule="evenodd"/>
<path d="M88.5 145.8l3.3 .5-3.3 .5z" fill-rule="evenodd"/>
<path d="M98.8 141l3.4 .5-3.4 .5z" fill-rule="evenodd"/>
<path d="M25.1 166.1l.5 3.3h-1z" fill-rule="evenodd"/>
<path d="M32 168.1l.5 3.3h-1z" fill-rule="evenodd"/>
<path d="M38.8 170.1l.5 3.3h-1z" fill-rule="evenodd"/>
<path d="M61.6 179.6l.5 3.3h-1.1z" fill-rule="evenodd"/>
<path d="M69.6 176.1l.5 3.3h-1z" fill-rule="evenodd"/>
<path d="M69.5 171.9l3.3 .5-3.3 .5z" fill-rule="evenodd"/>
<path d="M89.2 172.4l3.3-.5v1z" fill-rule="evenodd"/>
<path d="M24.6 196.1h1l-.5 3.3z" fill-rule="evenodd"/>
<path d="M31.5 196.1h1l-.5 3.3z" fill-rule="evenodd"/>
<path d="M38.3 196.1h1l-.5 3.3z" fill-rule="evenodd"/>
<path d="M61 196.1h1.1l-.5 3.3z" fill-rule="evenodd"/>
<path d="M69.1 196.1h1l-.5 3.3z" fill-rule="evenodd"/>
</g>
<path d="M37.1 31.4l1 6.4h-2zM111.3 31.4l1.1 6.4h-2.1z" fill="#000" stroke="#000" stroke-width=".34"/>
<g fill="none" stroke="#000" stroke-width=".34">
<path d="M37.1 31.4v12.7h2.2M111.3 31.4v12.7h-2.1M40.6 44.1h1.2M43.1 44.1h1.3M45.7 44.1h6.3M53.3 44.1h1.2M55.8 44.1h1.3M58.4 44.1h6.3M66 44.1h1.2M68.5 44.1h1.3M71.1 44.1h6.3M78.7 44.1h1.2"/>
<path d="M81.2 44.1h1.3M83.8 44.1h6.3M91.4 44.1h1.2M93.9 44.1h1.3M96.5 44.1h6.3M104.1 44.1h1.2M106.6 44.1h1.3"/>
</g>
<g font-size="8.5">
<text x="208.1" y="179.9">VALVE BODY</text>
<text x="202.2" y="198.2">A</text>
</g>
<g font-size="7">
<text x="221.5" y="197.9">PTFO 6</text>
<text x="261.1" y="198.2">1</text>
</g>
<text font-size="4.9" x="213.2" y="162.1">NATHAN KARASCH</text>
<g font-size="4.2">
<text x="108.1" y="18.2">74</text>
<text x="35.9" y="29.6">B</text>
<text x="110.1" y="29.6">B</text>
<text x="28.7" y="33">39</text>
<text x="115.1" y="45.9">9</text>
<text x="123.5" y="45.9">16 M22x3</text>
<text x="148.9" y="45.9">29 57</text>
<text x="11.2" y="53.5">6X M8x1.25</text>
<text x="14.7" y="62">6X</text>
<text x="25.6" y="62">18</text>
<text x="39.6" y="72.3">R2</text>
<text x="66" y="83.4">M38x2</text>
<text x="235.7" y="93.7">R10</text>
<text x="239.8" y="105.4">R5.50</text>
<text x="125.5" y="111.8">49</text>
<text x="140.2" y="108.4">68</text>
<text x="149.1" y="112.1">42</text>
<text x="244.1" y="110.6">R22</text>
<text x="116.6" y="117.8">38.50</text>
<text x="153.1" y="117.3">37.77</text>
<text x="230.7" y="117.3">3</text>
<text x="108.9" y="123.1">32.50</text>
<text x="161.4" y="122.6">28.47</text>
<text x="104" y="129.1">12</text>
<text x="236.5" y="126.8">18.50</text>
<text x="62.5" y="138">47</text>
<text x="62.5" y="143.1">44</text>
<text x="59.6" y="147.8">28.50</text>
<text x="59.8" y="152.3">17.50</text>
<text x="19.2" y="161.1">SCALE 1 : 1.5</text>
<text x="19.7" y="156.9">SECTION B-B</text>
<text x="76" y="174">24.50</text>
<text x="22.7" y="183.2">50</text>
<text x="29.6" y="186.7">47</text>
<text x="36.4" y="189.6">44</text>
<text x="56.3" y="191.3">29.71</text>
<text x="67.3" y="186.7">35</text>
<text x="130.1" y="195.7">90865.696</text>
</g>
<g font-size="3.4">
<text x="201.1" y="168.8">TITLE:</text>
<text x="202" y="190.8">SIZE</text>
<text x="210.8" y="190.8">DWG. NO.</text>
<text x="259.8" y="190.9">REV</text>
<text x="213.5" y="204.4">SCALE: 2:3</text>
<text x="247.8" y="204.4">SHEET 1 OF 1</text>
</g>
<text font-size="2.5" x="179.3" y="164.1">10/4</text>
<text font-size="2.4" x="123" y="158.9">UNLESS OTHERWISE SPECIFIED:</text>
<g font-size="2.2">
<text x="178.7" y="159.4">NAME</text>
<text x="191.2" y="159.4">DATE</text>
<text x="122.8" y="164.5">DIMENSIONS ARE IN MM</text>
<text x="158.1" y="164.2">DRAWN</text>
<text x="158.1" y="173.7">ENG APPR.</text>
<text x="158.1" y="169.1">CHECKED</text>
<text x="158.2" y="178.5">MFG APPR.</text>
<text x="158.2" y="183.2">Q.A.</text>
<text x="158.2" y="187.4">COMMENTS:</text>
</g>
<text font-size="2.1" x="126.4" y="204.4">DO NOT SCALE DRAWING</text>
<text font-size="2" x="122.4" y="189.4">VOLUME</text>
<text font-size="1.9" x="127.4" y="170.9">THIRD ANGLE PROJECTION</text>
</svg>
